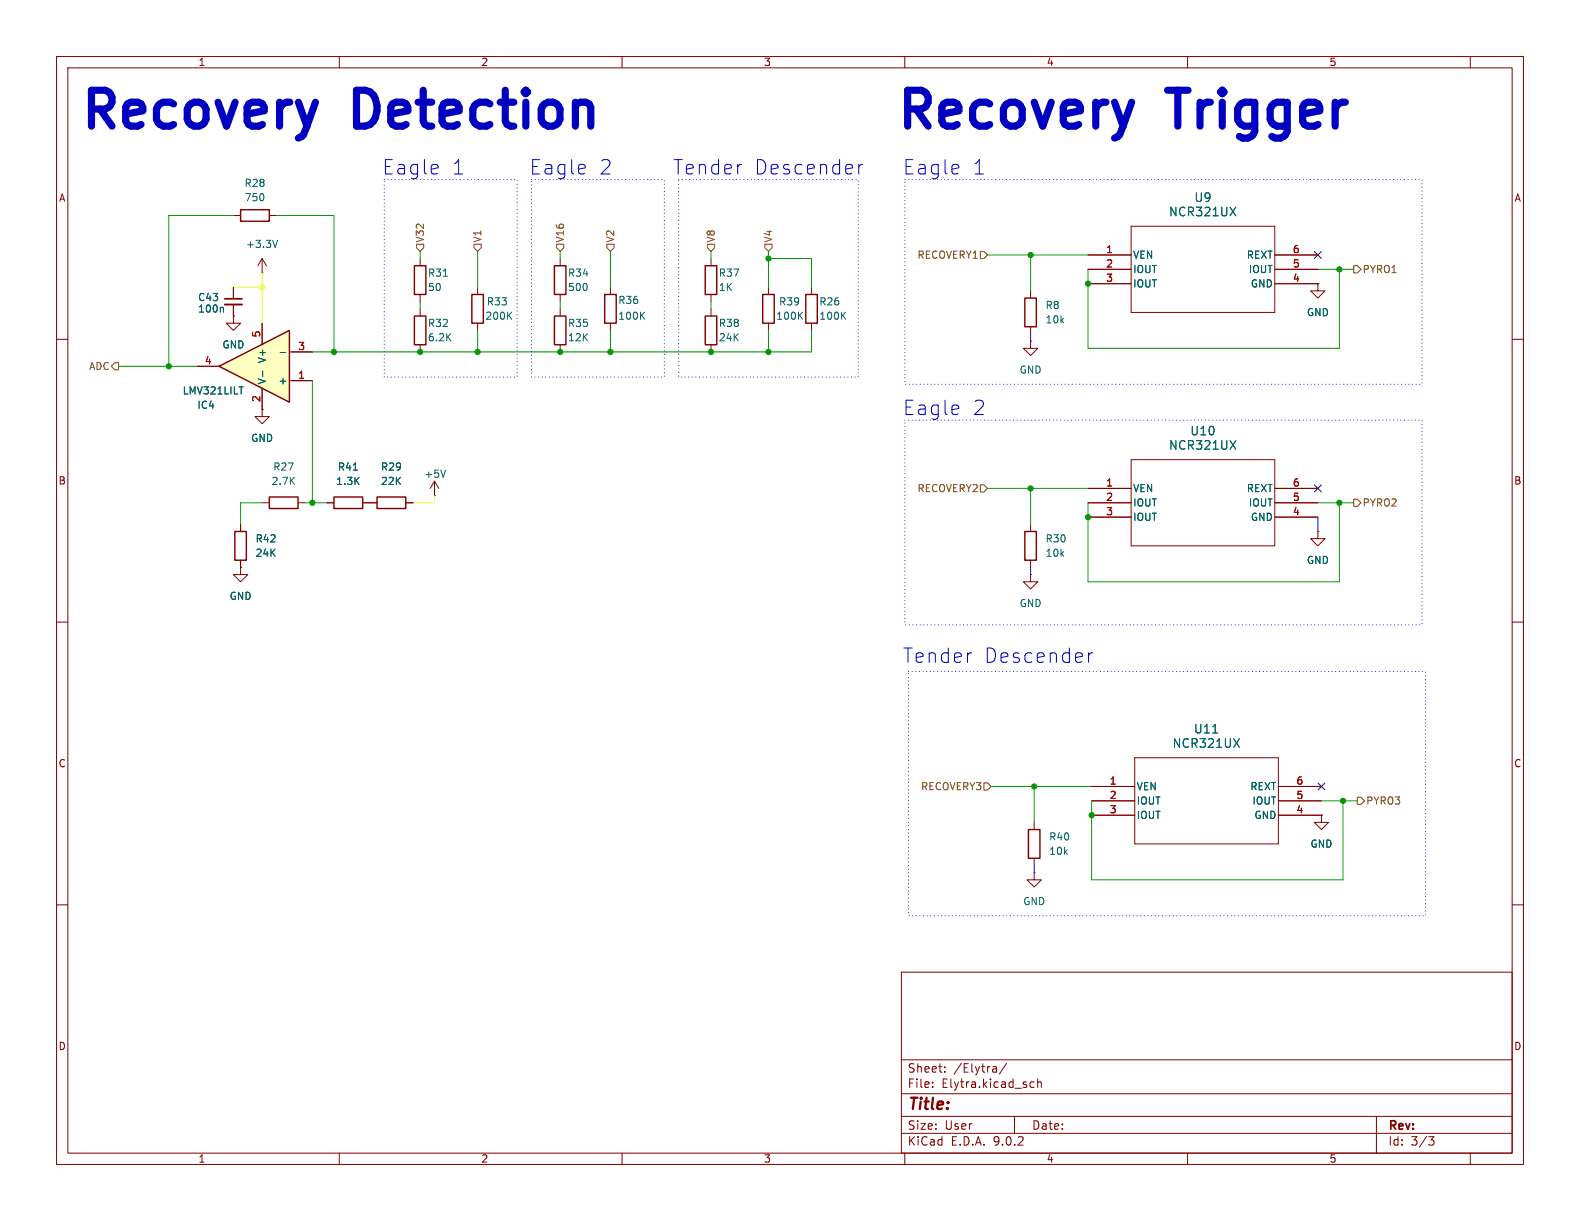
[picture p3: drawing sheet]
<svg xmlns="http://www.w3.org/2000/svg" width="279mm" height="216mm" viewBox="0 0 279 216" stroke-linecap="round" stroke-linejoin="round" font-family="sans-serif">
<g fill="none" stroke="#840000" stroke-width=".18">
<path d="M10 10h259.4v195.9h-259.4zM12 12h255.4v191.9h-255.4zM60 10v2M110 10v2M160 10v2M210 10v2M260 10v2M41.3 38.1h1.2M47.6 38.1h1.3M41.3 55.9v1.3h1.2l-1.2 1.2-1.3-1.2h1.3M41.3 55.9h.1M41.3 50.8v2"/>
<path d="M41.3 53.8v2.1M46.4 48.3h.1M46.4 45.7l-.8 1.3M46.4 45.7l.7 1.3M46.4 45.7v2.6M74.3 45.7v1.3M74.3 52.1v1.2M74.3 54.6v1.3M84.5 50.8v1.3M84.5 57.2v1.2M99.1 54.6v1.3M125.7 45.7v1.3"/>
<path d="M125.7 52.1v1.2M125.7 54.6v1.3M135.9 50.8v1.3M135.9 57.2v1.2M143.5 50.8v1.3M143.5 57.2v1.2M182.2 51.4v1.3M182.2 57.8v1.3M192.4 45.1h7.6M192.4 47.6h7.6M192.4 50.2h7.6M200 40h25.4v15.2h-25.4z"/>
<path d="M225.4 45.1h7.6M225.4 47.6h7.6M225.4 50.2h7.6M233 50.2v1.2h1.3l-1.3 1.3-1.2-1.3h1.2M233 50.2h.1M10 60h2M74.3 61v1.2M99.1 61v1.2M125.7 61v1.2M182.2 60.3v1.3h1.3l-1.3 1.3-1.2-1.3h1.2M182.2 60.3h.1M267.4 60h2"/>
<path d="M42.5 92.7v1.3M42.5 99.1v1.2M76.8 87.6h.1M76.8 85.1l-.7 1.3M76.8 85.1l.8 1.3M76.8 85.1v2.5M192.4 86.4h7.6M192.4 88.9h7.6M192.4 91.4h7.6M200 81.3h25.4v15.2h-25.4zM225.4 86.4h7.6M225.4 88.9h7.6"/>
<path d="M225.4 91.4h7.6M233 94v1.3h1.3l-1.3 1.2-1.2-1.2h1.2M233 94h.1M10 110h2M42.5 100.3v1.3h1.3l-1.3 1.3-1.2-1.3h1.2M42.5 100.3h.1M182.2 101.6v1.3h1.3l-1.3 1.2-1.2-1.2h1.2M182.2 101.6h.1M267.4 110h2M193 139.1h7.7M200.7 134h25.4v15.2h-25.4zM226.1 139.1h7.6"/>
<path d="M182.9 154.3v1.3h1.2l-1.2 1.2-1.3-1.2h1.3M182.9 154.3h.1M182.9 145.4v1.3M182.9 151.8v1.2M193 141.6h7.7M193 144.1h7.7M226.1 141.6h7.6M226.1 144.1h7.6M233.7 144.1v1.3h1.2l-1.2 1.3-1.3-1.3h1.3M233.7 144.1h.1M10 160h2M159.4 171.9h108v32h-108z"/>
<path d="M267.4 160h2M159.4 197.4h108M159.4 193.4h108M159.4 187.4h108M164.9 192.1v.2M164.9 191.4v.1M167.1 189.4v.2M167.1 188.7v.1M175.7 188.6h.3l.2 .2v.8M176.2 189.5l-.5 .1M176.2 188.9l-.5 .1M178 188l-1.3 1.9"/>
<path d="M179.4 197.4v3M182.3 192.2h.6M182.3 191.4h.6M183.5 191.4l.2-.1 .4 .1v.9M183.5 190.8v1.5M243.4 197.4v6.5M60 203.9v2M110 203.9v2M159.4 200.4h108M160 203.9v2M210 203.9v2M252.6 201h1l-.5 .6 .4 .1 .1 .5-.3 .3h-.4"/>
<path d="M260 203.9v2"/>
</g>
<path d="M42.5 37.1h5.1v2h-5.1zM73.3 47h2v5.1h-2zM73.3 55.9h2v5.1h-2zM83.4 52.1h2.1v5.1h-2.1zM98 55.9h2.1v5.1h-2.1zM124.7 55.9h2v5.1h-2zM124.7 47h2v5.1h-2zM134.9 52.1h2v5.1h-2zM142.5 52.1h2v5.1h-2zM181.2 52.7h2.1v5.1h-2.1zM41.5 94h2.1v5.1h-2.1zM181.9 146.7h2v5.1h-2z" fill="none" stroke="#840000" stroke-width=".25"/>
<g fill="none" stroke="#006464" stroke-width=".18">
<path d="M217.5 36.6l1 1.6M218.5 36.6l-1 1.6M39.3 54.3l.2 .2v.7M49.1 42.5l-.4 1.3M78.4 48.8h.7M89.9 55.7l.6 .8M90.5 55.2l-.7 .7M141.4 55.7l.5 .8M141.9 55.2l-.7 .7M149 55.7l.5 .8M149.5 55.2l-.7 .7M217.5 77.9l1 1.5"/>
<path d="M218.5 77.9l-1 1.5M78.8 83.1l-.4 1.3M214.4 129.6h.9M218.1 130.6l1.1 1.5M219.2 130.6l-1.1 1.5"/>
</g>
<path d="M39.8 52.8h3" fill="none" stroke="#840000" stroke-width=".3"/>
<path d="M39.8 53.8h3" fill="none" stroke="#840000" stroke-width=".33"/>
<path d="M38.7 64.8l12.5-6.4v12.7z" fill="#ffffc2"/>
<path d="M51.2 58.4l-12.5 6.4 12.5 6.3v-12.4M98 47h2.1v5.1h-2.1zM106.9 52.1h2.1v5.1h-2.1zM47.6 87.9h5.1v2h-5.1zM59.1 87.9h5v2h-5zM66.7 87.9h5.1v2h-5.1zM181.2 94h2.1v5.1h-2.1z" fill="none" stroke="#840000" stroke-width=".25"/>
<g fill="none" stroke="#840000" stroke-width=".18">
<path d="M41.3 55.9h.1M41.3 50.8v2M41.3 53.8v2.1M46.4 57.2v3.8M99.1 45.7v1.3M99.1 52.1v1.2M107.9 50.8v1.3M107.9 57.2v1.2M192.4 45.1h7.6M192.4 47.6h7.6M192.4 50.2h7.6M225.4 45.1h7.6"/>
<path d="M225.4 47.6h7.6M225.4 50.2h7.6M233 50.2h.1M34.9 64.8h3.8M46.4 72.4v1.3h1.2l-1.2 1.2-1.3-1.2h1.3M46.4 72.4h.1M46.4 68.6v3.8M51.4 62.2h3.8M51.4 67.3h3.8M42.5 92.7v1.3M42.5 99.1v1.2M46.4 88.9h1.2"/>
<path d="M52.7 88.9h1.3M57.8 88.9h1.3M64.1 88.9h2.6M71.8 88.9h1.2M182.2 92.7v1.3M182.2 99.1v1.2M192.4 88.9h7.6M192.4 86.4h7.6M192.4 91.4h7.6M225.4 88.9h7.6M225.4 86.4h7.6M225.4 91.4h7.6"/>
<path d="M233 94h.1M42.5 100.3h.1M193 139.1h7.7M226.1 139.1h7.6M193 141.6h7.7M193 144.1h7.7M226.1 141.6h7.6M226.1 144.1h7.6M233.7 144.1h.1"/>
</g>
<g fill="none" stroke="#006464" stroke-width=".18">
<path d="M217.5 36.6l1 1.6M218.5 36.6l-1 1.6M39.3 54.3l.2 .2v.7M113.4 55.7l.6 .8M114 55.2l-.7 .7M42.3 68.4h.7M46.5 65.6v1M49.6 62.3h.9M217.5 77.9l1 1.5M218.5 77.9l-1 1.5M62.5 83.1h.7M214.4 129.6h.9"/>
<path d="M218.1 130.6l1.1 1.5M219.2 130.6l-1.1 1.5"/>
</g>
<g fill="none" stroke="#725600" stroke-width=".18">
<path d="M73.7 43.2h1.2v.6l-.6 .7-.6-.7zM83.8 43.2h1.3v.6l-.6 .7-.7-.7zM98.4 43.2h1.3v.6l-.6 .7-.7-.7zM107.3 43.2h1.3v.6l-.7 .7-.6-.7zM125.1 43.2h1.3v.6l-.7 .7-.6-.7zM135.3 43.2h1.2v.6l-.6 .7-.6-.7zM173.4 44.5h.6l.6 .6-.6 .6h-.6zM239.4 47h.6l.7 .6-.7 .7h-.6zM20.3 64.1h.7v1.3h-.7l-.6-.6zM173.4 85.7h.6l.6 .7-.6 .6h-.6zM239.4 88.3h.6l.7 .6-.7 .6h-.6zM174 138.4h.6l.7 .7-.7 .6h-.6z"/>
<path d="M240 141h.7l.6 .6-.6 .6h-.7z"/>
</g>
<g fill="none" stroke="#009600" stroke-width=".18">
<path d="M41.3 38.1h-11.5v26.7M48.9 38.1h10.2v24.1M74.3 44.5v1.2M74.3 53.3v1.3M84.5 44.5v6.3M84.5 58.4v3.8M99.1 44.5v1.2M99.1 53.3v1.3M107.9 44.5v6.3M107.9 58.4v3.8M125.7 44.5v1.2M125.7 53.3v1.3"/>
<path d="M135.9 45.7h7.6v5.1M135.9 44.5v6.3M135.9 58.4v3.8M143.5 58.4v3.8h-88.3M174.6 45.1h17.8M182.2 45.1v6.3M192.4 47.6v14h44.5v-14M233 47.6h6.4M21 64.8h13.9M55.2 67.3v21.6M46.4 88.9h-3.9v3.8M54 88.9h3.8"/>
<path d="M174.6 86.4h17.8M182.2 86.4v6.3M192.4 88.9v14h44.5v-14M233 88.9h6.4M175.3 139.1h17.7M182.9 139.1v6.3M193 141.6v14h44.5v-14M233.7 141.6h6.3"/>
</g>
<path d="M182.2 59.1v1.2M233 91.4v2.6M182.2 100.3v1.3M182.9 153v1.3" fill="none" stroke="#00f" stroke-width=".18"/>
<path d="M76.8 87.6v1.3h-3.8" fill="none" stroke="#deb12f" stroke-width=".18"/>
<path d="M41.3 50.8h5.1M46.4 48.3v8.9" fill="none" stroke="#d9ff05" stroke-width=".18"/>
<path d="M232.4 44.5l1.3 1.2M233.7 44.5l-1.3 1.2M232.4 85.8l1.3 1.2M233.7 85.8l-1.3 1.2M233.1 138.5l1.2 1.2M234.3 138.5l-1.2 1.2" fill="none" stroke="#000084" stroke-width=".18"/>
<path d="M151.9 29.1v1.7M152.6 29.1a.65 .65 0 0 0-.7 .5M192.5 115.4v1.7M193.2 115.4a.65 .65 0 0 0-.7 .5" fill="none" stroke="#0000c2" stroke-width=".18"/>
<path d="M67.9 31.8h23.5v34.9h-23.5zM94 31.8h23.5v34.9h-23.5zM120 31.8h31.8v34.9h-31.8zM160 31.8h91.5v36.1h-91.5zM160 74.3h91.5v36.2h-91.5zM160.7 118.7h91.4v43.2h-91.4z" fill="none" stroke="#0000c2" stroke-width=".18" stroke-dasharray="0 .6"/>
<g fill="#009600" stroke="#009600" stroke-width=".18">
<circle cx="74.3" cy="62.2" r=".46"/>
<circle cx="59.1" cy="62.2" r=".46"/>
<circle cx="55.2" cy="88.9" r=".46"/>
<circle cx="84.5" cy="62.2" r=".46"/>
<circle cx="29.8" cy="64.8" r=".46"/>
<circle cx="135.9" cy="45.7" r=".46"/>
<circle cx="99.1" cy="62.2" r=".46"/>
<circle cx="107.9" cy="62.2" r=".46"/>
<circle cx="125.7" cy="62.2" r=".46"/>
<circle cx="135.9" cy="62.2" r=".46"/>
<circle cx="192.4" cy="50.2" r=".46"/>
<circle cx="182.2" cy="45.1" r=".46"/>
<circle cx="236.9" cy="47.6" r=".46"/>
<circle cx="192.4" cy="91.4" r=".46"/>
<circle cx="237.5" cy="141.6" r=".46"/>
<circle cx="182.9" cy="139.1" r=".46"/>
<circle cx="193" cy="144.1" r=".46"/>
<circle cx="182.2" cy="86.4" r=".46"/>
<circle cx="236.9" cy="88.9" r=".46"/>
</g>
<circle cx="46.4" cy="50.8" r=".46" fill="#d9ff05" stroke="#d9ff05" stroke-width=".18"/>
<g font-size="8.8" fill="#0000c2">
<text x="13.4" y="24.5">Recovery</text>
<text x="62.8" y="24.5">Detection</text>
<text x="157.7" y="24.5">Recovery</text>
<text x="207.1" y="24.5">Trigger</text>
</g>
<g font-size="3.5" fill="#0000c2">
<text x="67.6" y="31.1">Eagle</text>
<text x="79.9" y="31.1">1</text>
<text x="93.6" y="31.1">Eagle</text>
<text x="105.9" y="31.1">2</text>
<text x="119" y="31.1">Tender</text>
<text x="133.3" y="31.1">Descender</text>
<text x="159.7" y="31.1">Eagle</text>
<text x="171.9" y="31.1">1</text>
<text x="159.7" y="73.6">Eagle</text>
<text x="171.9" y="73.6">2</text>
<text x="159.6" y="117.5">Tender</text>
<text x="174" y="117.5">Descender</text>
</g>
<text font-size="2.8" fill="#840000" x="160.4" y="196.8">Title:</text>
<g font-size="2.1" fill="#006464">
<text x="211.1" y="35.9">U9</text>
<text x="206.6" y="38.5">NCR321UX</text>
<text x="210.4" y="77.2">U10</text>
<text x="206.6" y="79.7">NCR321UX</text>
<text x="211" y="129.9">U11</text>
<text x="207.3" y="132.4">NCR321UX</text>
</g>
<g font-size="2.1" fill="#840000">
<text x="160.4" y="189.9">Sheet:</text>
<text x="168.6" y="189.9">/Elytra/</text>
<text x="160.4" y="192.6">File:</text>
<text x="166.5" y="192.6">Elytra.kicad_sch</text>
<text x="160.4" y="202.8">KiCad</text>
<text x="160.4" y="200">Size:</text>
<text x="167.1" y="200">User</text>
<text x="168.1" y="202.8">E.D.A.</text>
<text x="175.7" y="202.8">9.0.2</text>
<text x="182.4" y="200">Date:</text>
<text x="245.4" y="200.2">Rev:</text>
<text x="245.4" y="202.8">Id:</text>
<text x="249.5" y="202.8">3/3</text>
</g>
<g font-size="1.8" fill="#840000">
<text x="35" y="11.9">1</text>
<text x="85" y="11.9">2</text>
<text x="135" y="11.9">3</text>
<text x="185" y="11.9">4</text>
<text x="235" y="11.9">5</text>
<text x="10.3" y="35.9">A</text>
<text x="267.7" y="35.9">A</text>
<text x="10.3" y="85.9">B</text>
<text x="267.7" y="85.9">B</text>
<text x="10.3" y="135.9">C</text>
<text x="267.7" y="135.9">C</text>
<text x="10.3" y="185.9">D</text>
<text x="267.7" y="185.9">D</text>
<text x="35" y="205.8">1</text>
<text x="85" y="205.8">2</text>
<text x="135" y="205.8">3</text>
<text x="185" y="205.8">4</text>
<text x="235" y="205.8">5</text>
</g>
<g font-size="1.8" fill="#006464">
<text x="43.1" y="33.2">R28</text>
<text x="43.2" y="35.8">750</text>
<text x="43.4" y="44">+3.3V</text>
<text x="200.3" y="45.9">VEN</text>
<text x="220.4" y="45.9">REXT</text>
<text x="34.9" y="53.4">C43</text>
<text x="75.6" y="49.1">R31</text>
<text x="75.6" y="51.7">50</text>
<text x="100.3" y="51.7">500</text>
<text x="100.3" y="49.1">R34</text>
<text x="109.2" y="53.9">R36</text>
<text x="127" y="51.7">1K</text>
<text x="127" y="49.1">R37</text>
<text x="200.3" y="48.5">IOUT</text>
<text x="200.3" y="51">IOUT</text>
<text x="220.7" y="48.5">IOUT</text>
<text x="221.1" y="51">GND</text>
<text x="34.9" y="55.5">100n</text>
<text x="75.6" y="58">R32</text>
<text x="85.7" y="56.7">200K</text>
<text x="86" y="54.2">R33</text>
<text x="100.3" y="58">R35</text>
<text x="109.2" y="56.7">100K</text>
<text x="127" y="58">R38</text>
<text x="137.2" y="56.7">100K</text>
<text x="137.7" y="54.2">R39</text>
<text x="144.8" y="56.7">100K</text>
<text x="144.8" y="54.2">R26</text>
<text x="184.8" y="54.8">R8</text>
<text x="184.8" y="57.4">10k</text>
<text x="231" y="56.1">GND</text>
<text x="39.2" y="61.8">GND</text>
<text x="47.2" y="64.3" transform="rotate(-90 47.2 64.3)">V+</text>
<text x="75.6" y="60.6">6.2K</text>
<text x="100.3" y="60.6">12K</text>
<text x="127" y="60.6">24K</text>
<text x="32.2" y="70">LMV321LILT</text>
<text x="47.2" y="68.1" transform="rotate(-90 47.2 68.1)">V-</text>
<text x="49.2" y="68.2">+</text>
<text x="180.2" y="66.3">GND</text>
<text x="34.8" y="72.5">IC4</text>
<text x="44.3" y="78.3">GND</text>
<text x="48.2" y="83.4">R27</text>
<text x="59.6" y="83.4">R41</text>
<text x="67.3" y="83.4">R29</text>
<text x="47.9" y="86">2.7K</text>
<text x="59.3" y="86">1.3K</text>
<text x="67.3" y="86">22K</text>
<text x="74.9" y="84.7">+5V</text>
<text x="200.3" y="87.2">VEN</text>
<text x="200.3" y="89.8">IOUT</text>
<text x="220.4" y="87.2">REXT</text>
<text x="220.7" y="89.8">IOUT</text>
<text x="200.3" y="92.3">IOUT</text>
<text x="221.1" y="92.3">GND</text>
<text x="45.1" y="96.1">R42</text>
<text x="45.1" y="98.7">24K</text>
<text x="184.8" y="98.7">10k</text>
<text x="184.8" y="96.1">R30</text>
<text x="231" y="99.9">GND</text>
<text x="40.5" y="106.3">GND</text>
<text x="180.2" y="107.5">GND</text>
<text x="200.9" y="139.9">VEN</text>
<text x="200.9" y="142.5">IOUT</text>
<text x="221" y="139.9">REXT</text>
<text x="221.4" y="142.5">IOUT</text>
<text x="185.4" y="148.8">R40</text>
<text x="200.9" y="145">IOUT</text>
<text x="221.7" y="145">GND</text>
<text x="185.4" y="151.4">10k</text>
<text x="231.6" y="150.1">GND</text>
<text x="180.8" y="160.2">GND</text>
</g>
<g font-size="1.8" fill="#725600">
<text x="75.2" y="43" transform="rotate(-90 75.2 43)">V32</text>
<text x="85.3" y="43" transform="rotate(-90 85.3 43)">V1</text>
<text x="99.9" y="43" transform="rotate(-90 99.9 43)">V16</text>
<text x="108.8" y="43" transform="rotate(-90 108.8 43)">V2</text>
<text x="126.6" y="43" transform="rotate(-90 126.6 43)">V8</text>
<text x="136.8" y="43" transform="rotate(-90 136.8 43)">V4</text>
<text x="162.1" y="45.9">RECOVERY1</text>
<text x="240.9" y="48.5">PYRO1</text>
<text x="15.7" y="65.6">ADC</text>
<text x="162.1" y="87.2">RECOVERY2</text>
<text x="240.9" y="89.8">PYRO2</text>
<text x="162.8" y="139.9">RECOVERY3</text>
<text x="241.5" y="142.5">PYRO3</text>
</g>
<g font-size="1.8" fill="#a90000">
<text x="195.5" y="44.8">1</text>
<text x="195.5" y="47.4">2</text>
<text x="228.5" y="44.8">6</text>
<text x="228.5" y="47.4">5</text>
<text x="195.5" y="49.9">3</text>
<text x="228.5" y="49.9">4</text>
<text x="46.1" y="59.8" transform="rotate(-90 46.1 59.8)">5</text>
<text x="36.1" y="64.5">4</text>
<text x="52.6" y="62">3</text>
<text x="46.1" y="71.2" transform="rotate(-90 46.1 71.2)">2</text>
<text x="52.6" y="67.1">1</text>
<text x="195.5" y="86.1">1</text>
<text x="195.5" y="88.6">2</text>
<text x="228.5" y="86.1">6</text>
<text x="228.5" y="88.6">5</text>
<text x="195.5" y="91.2">3</text>
<text x="228.5" y="91.2">4</text>
<text x="196.1" y="138.8">1</text>
<text x="196.1" y="141.4">2</text>
<text x="196.1" y="143.9">3</text>
<text x="229.2" y="138.8">6</text>
<text x="229.2" y="141.4">5</text>
<text x="229.2" y="143.9">4</text>
</g>
</svg>
